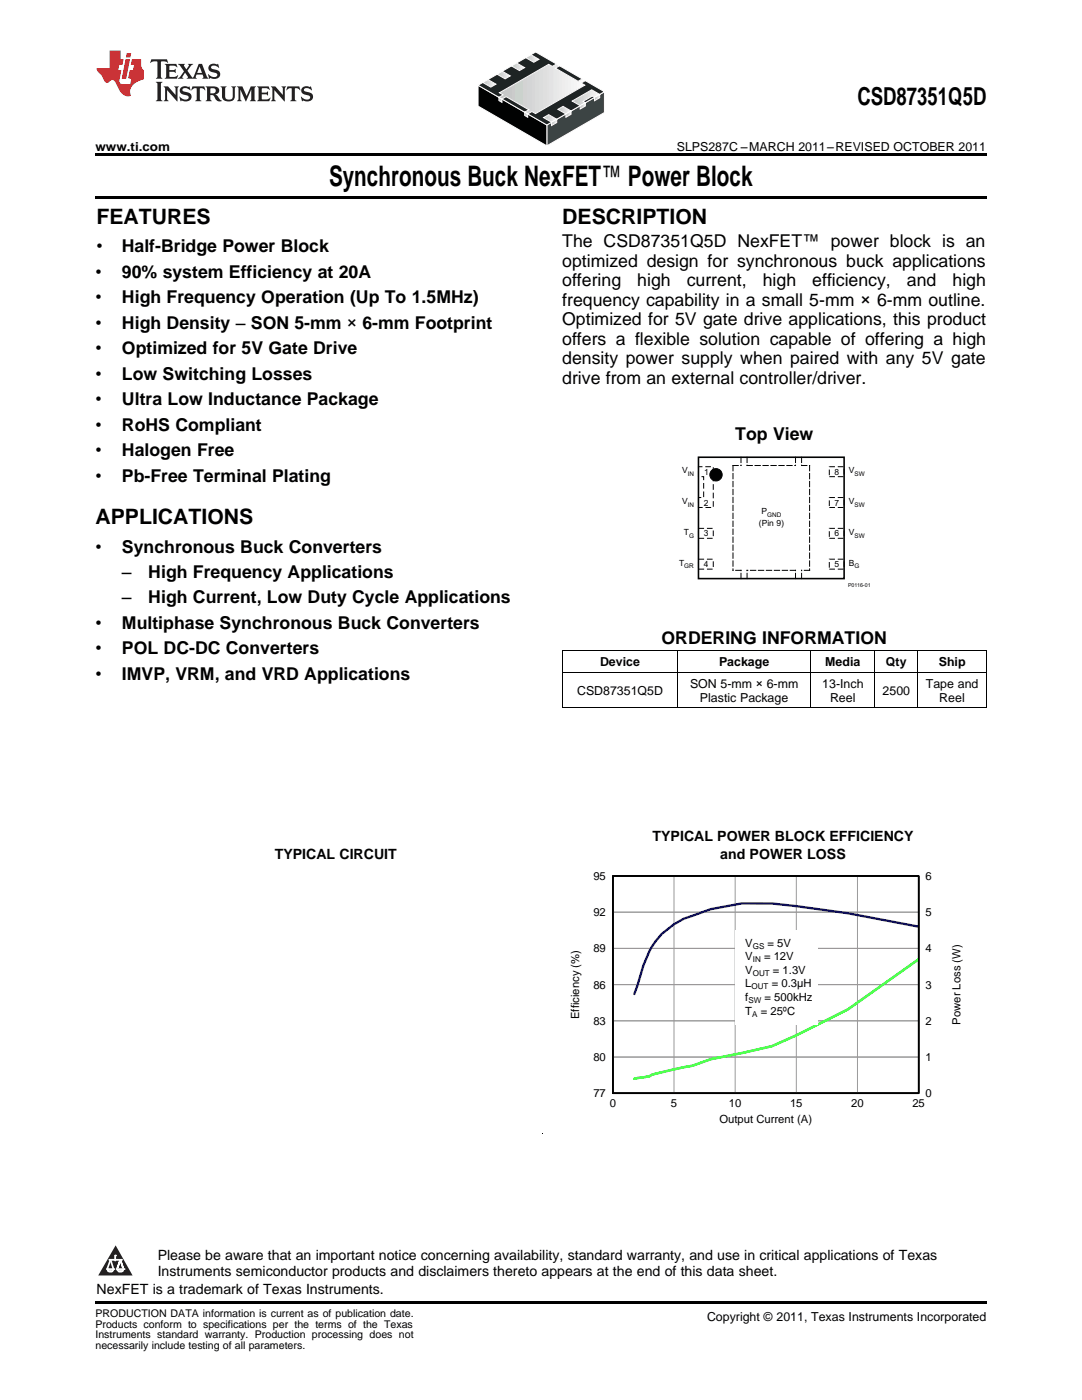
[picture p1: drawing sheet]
<svg xmlns="http://www.w3.org/2000/svg" width="216mm" height="279mm" viewBox="0 0 216 279" stroke-linecap="round" stroke-linejoin="round" font-family="sans-serif">
<path d="M30.2 11.8l-.2 .8a1.31 1.31 0 0 1 1.4-.3v2.9l-.3 .5h1.3l-.3-.5v-2.7l.3-.3a1.09 1.09 0 0 1 1.1 .4l-.2-.8zM32.9 12.8l.3 .4v2l-.3 .5h2.4l.2-.7a1.48 1.48 0 0 1-1.7 .3v-1l1 .1 .2 .2v-.9l-.2 .3h-1v-.7l.2-.2a1.73 1.73 0 0 1 1.4 .3l-.2-.6zM35.5 12.8l1.2 1.4-.7 1-.5 .5h1.1l-.2-.3 .5-.9 .6 .9-.2 .3h2l-.3-.3 .2-.5h1.2l.2 .5-.2 .3h1.2l-.3-.4-1-2.5h-.6l-1.3 2.7-1-1.4 1.1-1.3h-1l.2 .2-.5 .9-.5-.9 .2-.2zM39.8 13.3l.5 1.3h-1zM41.9 12.9a.83 .83 0 0 0-.3 1 .83 .83 0 0 0 .8 .5l.8 .2 .2 .3a1 1 0 0 1-1 .5 1 1 0 0 1-.8-.6l.1 .9 .2-.1a1.65 1.65 0 0 0 2-.5 .89 .89 0 0 0-.8-1.2l-.8-.2-.2-.3a.91 .91 0 0 1 1.6 .2l-.2-.8h-.4a1.34 1.34 0 0 0-1.2 .1zM31.1 16.3l.3 .5v2.9l-.3 .5h1.3l-.3-.5v-2.9l.3-.5zM32.7 17.2l.2 .5v2l-.2 .5h.9l-.3-.5 .1-1.7 2 2.2v-2.5l.3-.5h-.9l.2 .3v1.4l-1.5-1.7zM36.2 17.4a.83 .83 0 0 0-.3 .9 .83 .83 0 0 0 .8 .6l.8 .2 .2 .3a1 1 0 0 1-1 .5 1 1 0 0 1-.8-.6l.1 .9 .2-.1a1.66 1.66 0 0 0 2-.5 .89 .89 0 0 0-.9-1.2l-.7-.2-.2-.3a.91 .91 0 0 1 1.6 .2l-.2-.9-.4 .1a1.36 1.36 0 0 0-1.2 .1zM38.4 17.2l-.2 .9a.61 .61 0 0 1 1.1-.3v1.9l-.4 .5h1.3l-.3-.5v-1.9l.2-.2a.81 .81 0 0 1 .8 .5l-.1-.9zM41 17.2l.3 .5v2l-.3 .5h1.3l-.3-.3v-.9a.72 .72 0 0 1 .9 .6 .85 .85 0 0 0 1.4 .5l-.5-.3-.5-.7-.3-.3a.78 .78 0 0 0 .7-.7 .78 .78 0 0 0-.7-.8zM42 17.7l.2-.1a.6 .6 0 0 1 .7 .1 .6 .6 0 0 1 .1 .7l-.2 .2h-.8zM44 17.2l.3 .3a3.4 3.4 0 0 0 .3 2.4 1.57 1.57 0 0 0 2.2-.3l.1-2.1 .2-.3h-1l.3 .5v1.5a.76 .76 0 0 1-.7 .7 .76 .76 0 0 1-.8-.7v-1.5l.3-.5zM47.3 17.2l.3 .5v2l-.3 .5h.9l-.2-.5v-1.8l1 2.3 1.1-2.3v1.8l-.2 .5h1.2l-.3-.5v-2l.3-.5h-1.1l-.8 2-.8-2zM51.3 17.2l.3 .5v2l-.3 .5h2.4l.2-.7a1.49 1.49 0 0 1-1.6 .3l-.1-1h1l.3 .3v-.9l-.3 .3h-1v-.7l.3-.2a1.73 1.73 0 0 1 1.4 .3l-.3-.7zM54.1 17.2l.3 .5v2l-.3 .5h1l-.4-.5 .1-1.7 2 2.2v-2.5l.3-.5h-.9l.2 .3v1.4l-1.5-1.7zM57.4 17.2l-.2 .9a.8 .8 0 0 1 1-.5v2.1l-.3 .5h1.3l-.4-.5v-1.9l.2-.2a.81 .81 0 0 1 .9 .5l-.2-.9zM60.4 17.4a.83 .83 0 0 0-.3 .9 .83 .83 0 0 0 .8 .6l.8 .2 .2 .3a1 1 0 0 1-1 .5 1 1 0 0 1-.8-.6l.2 .9 .1-.1a1.66 1.66 0 0 0 2-.5 .89 .89 0 0 0-.8-1.2l-.8-.2-.2-.3a.91 .91 0 0 1 1.6 .2l-.2-.9-.3 .1a1.35 1.35 0 0 0-1.3 .1z" fill="#231f20"/>
<path d="M21.9 10.1v3.5h-2.6a2.13 2.13 0 0 0 .9 1.4l.4 .6a.94 .94 0 0 0 1.1 .9 .75 .75 0 0 1 .6-.5 .75 .75 0 0 1 .7 .4l.5 1a2.1 2.1 0 0 0 2.6 1.7 2.2 2.2 0 0 1 1.7-3l.9-.3v-1.8a1.16 1.16 0 0 1-.5-1v-1.2h-1.9l-.2 1.2h.7l-.3 1h-.6l-.3 1.3v.3l.6 .1-.2 1.1h-.9a.93 .93 0 0 1-1.3-.8l.4-2h-.6l.2-1h.6l.3-1.2h-.6v-1.7zM25.1 11.8l-.8 3.9h.9l.7-3.9zM25.3 10.6l-.2 .9h.9l.2-.9z" fill="#ee1d23"/>
<path d="M109.1 24.9l11.5-6.6v4.2l-11.5 6.5z" fill-rule="evenodd" fill="#3c4444"/>
<path d="M109.1 29v-4.1l11.5-6.6v4.2l-11.4 6.5" fill="none" stroke="#fff" stroke-width=".2"/>
<path d="M95.4 17l13.7 7.9v4.1l-13.7-7.8z" fill-rule="evenodd" fill="#010202"/>
<path d="M109 29l-13.6-7.8v-4.2l13.7 7.9v4.1" fill="none" stroke="#fff" stroke-width=".2"/>
<path d="M95.4 17l11.5-6.6 13.7 7.9-11.5 6.6z" fill-rule="evenodd" fill="#1b2424"/>
<path d="M95.4 17l11.5-6.6 13.7 7.9-11.5 6.6z" fill="none" stroke="#fff" stroke-width=".2"/>
<path d="M99.5 19.4l.7 .4v.6l-.7-.3z" fill="#fff"/>
<path d="M99.5 19.4l.7 .4v.6l-.7-.3z" fill="none" stroke="#fff" stroke-width=".2"/>
<path d="M96.3 16.5l1.1-.6 1.6 .9-1.1 .6z" fill="#fff"/>
<path d="M96.3 16.5l1.1-.6 1.6 .9-1.1 .6z" fill="none" stroke="#fff" stroke-width=".2"/>
<path d="M99.2 14.8l1-.6 1.6 .9-1 .6z" fill="#fff"/>
<path d="M99.2 14.8l1-.6 1.6 .9-1 .6z" fill="none" stroke="#fff" stroke-width=".2"/>
<path d="M102.1 13.2l1-.6 1.6 .9-1 .6z" fill="#fff"/>
<path d="M102.1 13.2l1-.6 1.6 .9-1 .6z" fill="none" stroke="#fff" stroke-width=".2"/>
<path d="M104.9 11.5l1-.6 1.6 .9-1 .6z" fill="#fff"/>
<path d="M104.9 11.5l1-.6 1.6 .9-1 .6z" fill="none" stroke="#fff" stroke-width=".2"/>
<path d="M99.7 18.5l9.8-5.7 .7 .5 .8-.5 .7 .3-.9 .5 4.6 2.6 .8-.5 .6 .4-.8 .5 .7 .4-9.8 5.7-.8-.4-.8 .4-.6-.3 .8-.5-4.5-2.6-.8 .5-.7-.4 .9-.5z" fill="#fff"/>
<path d="M99.7 18.5l9.8-5.7 .7 .5 .8-.5 .7 .3-.9 .5 4.6 2.6 .8-.5 .6 .4-.8 .5 .7 .4-9.8 5.7-.8-.4-.8 .4-.6-.3 .8-.5-4.5-2.6-.8 .5-.7-.4 .9-.5z" fill="none" stroke="#fff" stroke-width=".2"/>
<path d="M111.3 21.8l1-.6 1.6 .9-1 .6z" fill="#fff"/>
<path d="M111.3 21.8l1-.6 1.6 .9-1 .6z" fill="none" stroke="#fff" stroke-width=".2"/>
<path d="M108.5 23.5l1-.6 1.6 .9-1 .6z" fill="#fff"/>
<path d="M108.5 23.5l1-.6 1.6 .9-1 .6z" fill="none" stroke="#fff" stroke-width=".2"/>
<path d="M112.9 22.7l1-.6v.7l-1 .6z" fill="#fff"/>
<path d="M112.9 22.7l1-.6v.7l-1 .6z" fill="none" stroke="#fff" stroke-width=".2"/>
<path d="M110.1 24.4l1-.6v.7l-1 .6z" fill="#fff"/>
<path d="M110.1 24.4l1-.6v.7l-1 .6z" fill="none" stroke="#fff" stroke-width=".2"/>
<path d="M114.2 20.2l3.9-2.3 1.6 .9-1.1 .6-.4-.2-1.9 1 .5 .3-1 .6z" fill="#fff"/>
<path d="M114.2 20.2l3.9-2.3 1.6 .9-1.1 .6-.4-.2-1.9 1 .5 .3-1 .6z" fill="none" stroke="#fff" stroke-width=".2"/>
<path d="M115.8 21.1l1-.6v.7l-1 .6z" fill="#fff"/>
<path d="M115.8 21.1l1-.6v.7l-1 .6z" fill="none" stroke="#fff" stroke-width=".2"/>
<path d="M118.6 19.4l1.1-.6v.7l-1.1 .6z" fill="#fff"/>
<path d="M118.6 19.4l1.1-.6v.7l-1.1 .6z" fill="none" stroke="#fff" stroke-width=".2"/>
<path d="M104.7 22.4l.6 .3v.7l-.6-.4z" fill="#fff"/>
<path d="M104.7 22.4l.6 .3v.7l-.6-.4z" fill="none" stroke="#fff" stroke-width=".2"/>
<path d="M23.1 248.5l3.4 6.1h-6.9z" fill="#231f20"/>
<path d="M21.4 253.3h1.2l-.3 .5h-.3a.55 .55 0 0 1-.6-.5z" fill-rule="evenodd" fill="#fff"/>
<path d="M21.4 253.3h1.2l-.3 .5h-.3a.55 .55 0 0 1-.6-.5z" fill="none" stroke="#231f20" stroke-width=".34"/>
<path d="M21.4 253.3l1.2 .1-.3 .4h-.5z" fill="none" stroke="#fff" stroke-width=".34"/>
<path d="M23 251.5h.1" fill="none" stroke="#fff" stroke-width=".34"/>
<path d="M23 250.6v.9z" fill="#fff"/>
<path d="M23 250.6v.9z" fill="none" stroke="#fff" stroke-width=".34"/>
<circle cx="23" cy="250.6" r=".17" fill="#fff"/>
<path d="M21.9 251.4h.1" fill="none" stroke="#fff" stroke-width=".34"/>
<path d="M21.9 251.4h2.3z" fill="#fff"/>
<path d="M21.9 251.4h2.3z" fill="none" stroke="#fff" stroke-width=".34"/>
<circle cx="24.2" cy="251.4" r=".17" fill="#fff"/>
<path d="M23.3 253.3h.1" fill="none" stroke="#fff" stroke-width=".34"/>
<path d="M24 251.4l-.7 1.9z" fill="#fff"/>
<path d="M24 251.4l-.7 1.9z" fill="none" stroke="#fff" stroke-width=".34"/>
<path d="M24 251.4l.7 1.9z" fill="#fff"/>
<path d="M24 251.4l.7 1.9z" fill="none" stroke="#fff" stroke-width=".34"/>
<path d="M24.6 253.3h.1" fill="none" stroke="#fff" stroke-width=".34"/>
<circle cx="21.4" cy="253.3" r=".17" fill="#fff"/>
<path d="M22.1 251.4l-.7 1.9z" fill="#fff"/>
<path d="M22.1 251.4l-.7 1.9z" fill="none" stroke="#fff" stroke-width=".34"/>
<path d="M22.1 251.4l.5 1.9z" fill="#fff"/>
<path d="M22.1 251.4l.5 1.9z" fill="none" stroke="#fff" stroke-width=".34"/>
<circle cx="22.6" cy="253.3" r=".17" fill="#fff"/>
<path d="M23.4 253.3h1.3a.65 .65 0 0 1-.7 .5 .65 .65 0 0 1-.6-.5z" fill-rule="evenodd" fill="#fff"/>
<path d="M23.4 253.3h1.3a.65 .65 0 0 1-.7 .5 .65 .65 0 0 1-.6-.5z" fill="none" stroke="#231f20" stroke-width=".34"/>
<path d="M23.4 253.3h1.3l-.4 .5h-.6z" fill="none" stroke="#fff" stroke-width=".34"/>
<path d="M23.3 253.3h.1" fill="none" stroke="#fff" stroke-width=".34"/>
<circle cx="24.7" cy="253.3" r=".17" fill="#fff"/>
<path d="M165.5 111.6h2.9v2h-2.9z" fill-rule="evenodd" fill="#fff"/>
<path d="M165.5 111.6h2.9v2h-2.9z" fill="none" stroke="#010202" stroke-width=".2" stroke-dasharray="1.1 .6" stroke-linecap="butt"/>
<path d="M165.5 105.4h2.9v2h-2.9z" fill-rule="evenodd" fill="#fff"/>
<path d="M165.5 105.4h2.9v2h-2.9z" fill="none" stroke="#010202" stroke-width=".2" stroke-dasharray="1.1 .6" stroke-linecap="butt"/>
<path d="M165.5 99.3h2.9v2h-2.9z" fill-rule="evenodd" fill="#fff"/>
<path d="M165.5 99.3h2.9v2h-2.9z" fill="none" stroke="#010202" stroke-width=".2" stroke-dasharray="1.1 .6" stroke-linecap="butt"/>
<path d="M165.5 93.1h2.9v2h-2.9z" fill-rule="evenodd" fill="#fff"/>
<path d="M165.5 93.1h2.9v2h-2.9z" fill="none" stroke="#010202" stroke-width=".2" stroke-dasharray="1.1 .6" stroke-linecap="butt"/>
<path d="M139.4 111.6h2.9v2h-2.9z" fill-rule="evenodd" fill="#fff"/>
<path d="M139.4 111.6h2.9v2h-2.9z" fill="none" stroke="#010202" stroke-width=".2" stroke-dasharray="1.1 .6" stroke-linecap="butt"/>
<path d="M139.4 105.4h2.9v2h-2.9z" fill-rule="evenodd" fill="#fff"/>
<path d="M139.4 93.1h2.9v8.2h-2.9v-2h1v-4.2h-1zM139.4 105.4h2.9v2h-2.9z" fill="none" stroke="#010202" stroke-width=".2" stroke-dasharray="1.1 .6" stroke-linecap="butt"/>
<path d="M139.4 91.3h29v24.2h-29z" fill="none" stroke="#010202" stroke-width=".32"/>
<circle cx="142.9" cy="94.8" r="1.23" fill="#010202"/>
<circle cx="142.9" cy="94.8" r="1.23" fill="none" stroke="#010202" stroke-width=".21"/>
<g fill="none" stroke="#010202" stroke-width=".2" stroke-dasharray="1.1 .5">
<path d="M146.3 92.9v20.9M146.3 92.9h1.6M147.9 91.3v1.6M149.1 91.3v1.6M149.1 92.9h9.6M158.7 91.3v1.6M159.9 91.3v1.6M159.9 92.9h1.6M161.5 92.9v20.9M147.9 115.5v-1.7M147.9 113.8h-1.6M149.1 115.5v-1.7"/>
<path d="M158.7 115.5v-1.7M158.7 113.8h-9.6M159.9 115.5v-1.7M161.5 113.8h-1.6"/>
</g>
<path d="M122.3 174.8h61v43.4h-61z" fill="none" stroke="#000" stroke-width=".24"/>
<path d="M122.3 174.8h61v43.4h-61zM134.5 174.8v43.4M146.7 174.8v43.4M158.9 174.8v43.4M171.1 174.8v43.4M122.3 196.5h61M122.3 189.3h61M122.3 182h61M122.3 211h61M122.3 203.7h61" fill="none" stroke="#999" stroke-width=".2"/>
<path d="M183.4 184.9a249 249 0 0 0-29.4-4.6h-5.9l-6.3 1.1-3.6 1.4a14.3 14.3 0 0 0-9.8 9.8l-1.8 5.8" fill="none" stroke="#00f" stroke-width=".48"/>
<path d="M183.4 191.4l-14.2 10-10.3 5.2-4.9 2.2-12.2 2.6-3.6 1.3-7.4 1.6-.7 .2-.5 .3-3 .5" fill="none" stroke="#0f0" stroke-width=".48"/>
<path d="M146.7 185.7h16.4v18.8h-16.4z" fill="#fff"/>
<path d="M122.3 174.8h61v43.4h-61z" fill="none" stroke="#000" stroke-width=".32"/>
<path d="M19 39.1h177.8v.5h-177.8zM19 30.6h177.8v.5h-177.8zM108.2 226.2h.1zM19 259.7h177.8v.5h-177.8z" fill="#000"/>
<path d="M112.2 134.1h84.6M112.2 129.8h84.6M112.2 129.9v11.4M135.2 129.9v11.4M161.7 129.9v11.4M174.5 129.9v11.4M183.1 129.9v11.4M196.8 129.9v11.4M112.2 141.3h84.6" fill="none" stroke="#000" stroke-width=".2"/>
<text font-size="5.6" x="65.7" y="37">Synchronous Buck NexFET™ Power Block</text>
<text font-size="4.9" x="171.1" y="21">CSD87351Q5D</text>
<g font-size="4.2">
<text x="19.2" y="44.7">FEATURES</text>
<text x="112.2" y="44.7">DESCRIPTION</text>
<text x="19" y="104.6">APPLICATIONS</text>
</g>
<g font-size="3.5">
<text x="19.2" y="50.4">•</text>
<text x="24.3" y="50.4">Half-Bridge Power Block</text>
<text x="112.2" y="49.4">The CSD87351Q5D NexFET™ power block is an</text>
<text x="112.2" y="53.3">optimized design for synchronous buck applications</text>
<text x="19" y="55.5">•</text>
<text x="24.3" y="55.5">90% system Efficiency at 20A</text>
<text x="112.2" y="57.2">offering</text>
<text x="127.2" y="57.2">high</text>
<text x="137" y="57.2">current,</text>
<text x="152.2" y="57.2">high</text>
<text x="162.1" y="57.2">efficiency,</text>
<text x="181" y="57.2">and</text>
<text x="190.1" y="57.2">high</text>
<text x="19" y="60.5">•</text>
<text x="19" y="65.6">•</text>
<text x="24.3" y="60.5">High Frequency Operation (Up To 1.5MHz)</text>
<text x="24.3" y="65.6">High Density – SON 5-mm × 6-mm Footprint</text>
<text x="112.2" y="61">frequency capability in a small 5-mm × 6-mm outline.</text>
<text x="112.2" y="64.9">Optimized for 5V gate drive applications, this product</text>
<text x="19" y="70.7">•</text>
<text x="24.3" y="70.7">Optimized for 5V Gate Drive</text>
<text x="112.2" y="68.8">offers a flexible solution capable of offering a high</text>
<text x="19" y="75.8">•</text>
<text x="24.3" y="75.8">Low Switching Losses</text>
<text x="112.2" y="72.7">density power supply when paired with any 5V gate</text>
<text x="112.2" y="76.6">drive from an external controller/driver.</text>
<text x="19" y="80.9">•</text>
<text x="24.3" y="80.9">Ultra Low Inductance Package</text>
<text x="19" y="85.9">•</text>
<text x="24.3" y="85.9">RoHS Compliant</text>
<text x="146.7" y="87.8">Top View</text>
<text x="19" y="91">•</text>
<text x="24.3" y="91">Halogen Free</text>
<text x="19" y="96.1">•</text>
<text x="24.3" y="96.1">Pb-Free Terminal Plating</text>
<text x="19" y="110.3">•</text>
<text x="24.3" y="110.3">Synchronous Buck Converters</text>
<text x="24.3" y="115.4">–</text>
<text x="29.6" y="115.4">High Frequency Applications</text>
<text x="19" y="125.5">•</text>
<text x="24.3" y="120.4">–</text>
<text x="24.3" y="125.5">Multiphase Synchronous Buck Converters</text>
<text x="29.6" y="120.4">High Current, Low Duty Cycle Applications</text>
<text x="19" y="130.6">•</text>
<text x="24.3" y="130.6">POL DC-DC Converters</text>
<text x="132" y="128.6">ORDERING INFORMATION</text>
<text x="19" y="135.7">•</text>
<text x="24.3" y="135.7">IMVP, VRM, and VRD Applications</text>
</g>
<g font-size="2.8">
<text x="130.2" y="167.8">TYPICAL POWER BLOCK EFFICIENCY</text>
<text x="54.8" y="171.4">TYPICAL CIRCUIT</text>
<text x="143.7" y="171.4">and POWER LOSS</text>
<text x="31.5" y="251.5">Please be aware that an important notice concerning availability, standard warranty, and use in critical applications of Texas</text>
<text x="31.5" y="254.7">Instruments semiconductor products and disclaimers thereto appears at the end of this data sheet.</text>
<text x="19.3" y="258.2">NexFET is a trademark of Texas Instruments.</text>
</g>
<g font-size="2.5">
<text x="19" y="30.1">www.ti.com</text>
<text x="135" y="30.1">SLPS287C –MARCH 2011–REVISED OCTOBER 2011</text>
<text x="119.7" y="132.9">Device</text>
<text x="137.7" y="137.2">SON 5-mm × 6-mm</text>
<text x="143.5" y="132.9">Package</text>
<text x="164.1" y="137.2">13-Inch</text>
<text x="164.7" y="132.9">Media</text>
<text x="176.8" y="132.9">Qty</text>
<text x="184.7" y="137.2">Tape and</text>
<text x="187.3" y="132.9">Ship</text>
<text x="115.1" y="138.6">CSD87351Q5D</text>
<text x="139.7" y="140.1">Plastic Package</text>
<text x="165.6" y="140.1">Reel</text>
<text x="176.1" y="138.6">2500</text>
<text x="187.4" y="140.1">Reel</text>
<text x="141.1" y="263.6">Copyright © 2011, Texas Instruments Incorporated</text>
</g>
<g font-size="2.2">
<text x="118.4" y="175.6">95</text>
<text x="184.7" y="175.6">6</text>
<text x="118.4" y="182.9">92</text>
<text x="184.7" y="182.9">5</text>
<text x="118.4" y="190.1">89</text>
<text x="148.7" y="188.9">V</text>
<text x="148.7" y="191.7">V</text>
<text x="152.4" y="191.7">= 12V</text>
<text x="153.2" y="188.9">= 5V</text>
<text x="184.7" y="190.1">4</text>
<text x="118.4" y="197.3">86</text>
<text x="148.7" y="194.3">V</text>
<text x="148.7" y="197">L</text>
<text x="154" y="197">= 0.3µH</text>
<text x="154.2" y="194.3">= 1.3V</text>
<text x="184.7" y="197.3">3</text>
<text x="115.6" y="203.4" transform="rotate(-90 115.6 203.4)">Efficiency (%)</text>
<text x="148.7" y="199.7">f</text>
<text x="148.7" y="202.5">T</text>
<text x="151.8" y="202.5">= 25ºC</text>
<text x="152.6" y="199.7">= 500kHz</text>
<text x="118.4" y="204.5">83</text>
<text x="184.7" y="204.5">2</text>
<text x="191.6" y="204.5" transform="rotate(-90 191.6 204.5)">Power Loss (W)</text>
<text x="118.4" y="211.8">80</text>
<text x="184.7" y="211.8">1</text>
<text x="118.4" y="219">77</text>
<text x="121.7" y="221">0</text>
<text x="133.9" y="221">5</text>
<text x="145.4" y="221">10</text>
<text x="157.6" y="221">15</text>
<text x="169.8" y="221">20</text>
<text x="182.1" y="221">25</text>
<text x="184.7" y="219">0</text>
<text x="143.5" y="224.2">Output Current (A)</text>
</g>
<g font-size="2.1">
<text x="19" y="262.9">PRODUCTION DATA information is current as of publication date.</text>
<text x="19" y="265">Products conform to specifications per the terms of the Texas</text>
<text x="19" y="267.1">Instruments standard warranty. Production processing does not</text>
<text x="19" y="269.2">necessarily include testing of all parameters.</text>
</g>
<g font-size="1.7" fill="#010202">
<text x="136.1" y="94.5">V</text>
<text x="140.5" y="94.7">1</text>
<text x="166.5" y="94.7">8</text>
<text x="169.4" y="94.5">V</text>
<text x="136.1" y="100.6">V</text>
<text x="140.4" y="100.9">2</text>
<text x="166.5" y="100.9">7</text>
<text x="169.4" y="100.6">V</text>
<text x="136.5" y="106.8">T</text>
<text x="140.4" y="107">3</text>
<text x="151.4" y="104.9">(Pin 9)</text>
<text x="152" y="102.6">P</text>
<text x="166.5" y="107">6</text>
<text x="169.4" y="106.8">V</text>
<text x="135.5" y="112.9">T</text>
<text x="140.4" y="113.2">4</text>
<text x="166.5" y="113.2">5</text>
<text x="169.4" y="112.9">B</text>
</g>
<g font-size="1.6">
<text x="150.2" y="189.4">GS</text>
<text x="150" y="197.4">OUT</text>
<text x="150.2" y="192.1">IN</text>
<text x="150.2" y="194.8">OUT</text>
<text x="149.3" y="200.2">SW</text>
<text x="150.1" y="202.9">A</text>
</g>
<g font-size="1.3" fill="#010202">
<text x="137.2" y="95">IN</text>
<text x="170.5" y="95">SW</text>
<text x="137.2" y="101.1">IN</text>
<text x="170.5" y="101.1">SW</text>
<text x="137.5" y="107.3">G</text>
<text x="153.1" y="103.1">GND</text>
<text x="170.5" y="107.3">SW</text>
<text x="136.5" y="113.4">GR</text>
<text x="170.5" y="113.4">G</text>
</g>
<text font-size="1.1" fill="#010202" x="169.2" y="117.2">P0116-01</text>
<g font-size=".4" fill="#fff">
<text x="19" y="44.5">1</text>
<text x="19" y="258.2">2</text>
</g>
</svg>
